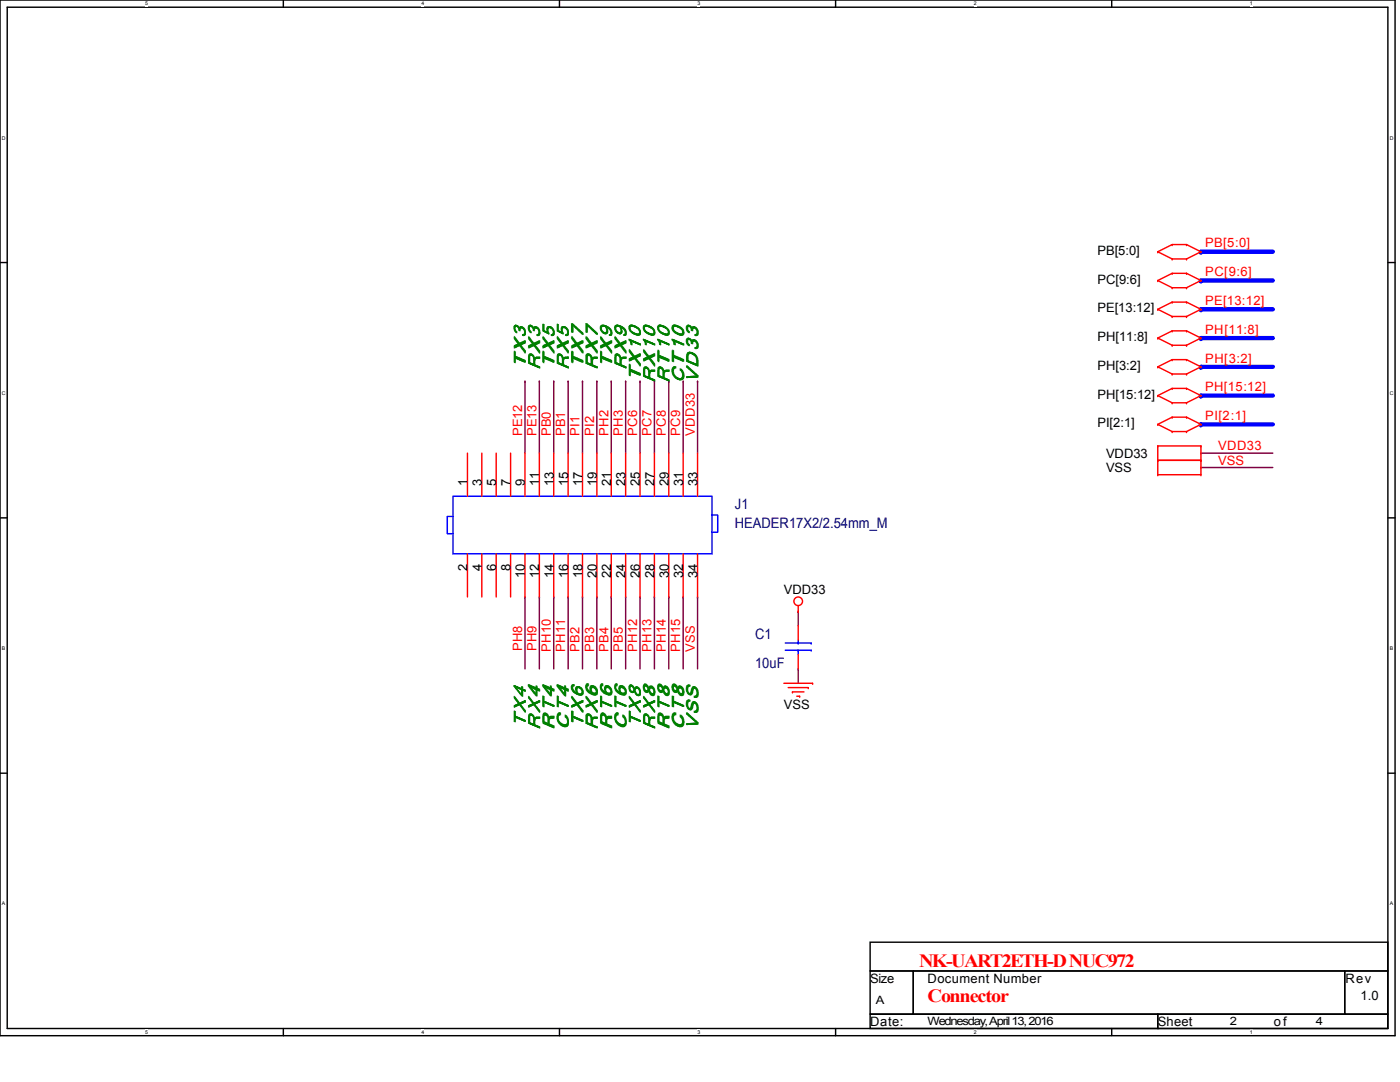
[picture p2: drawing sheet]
<svg xmlns="http://www.w3.org/2000/svg" width="279mm" height="216mm" viewBox="0 0 279 216" stroke-linecap="round" stroke-linejoin="round" font-family="sans-serif">
<path d="M0 0h278.4v206.7h-278.4zM1.4 1.4h275.6v203.8h-275.6z" fill="none" stroke="#000" stroke-width=".29"/>
<g fill="#fff">
<path d="M29 .2h.6v1.1h-.6z"/>
<path d="M29 205.4h.6v1.1h-.6z"/>
</g>
<path d="M56.5 0v1.4M56.5 205.2v1.5" fill="none" stroke="#000" stroke-width=".29"/>
<g fill="#fff">
<path d="M84.1 .2h.6v1.1h-.6z"/>
<path d="M84.1 205.4h.6v1.1h-.6z"/>
</g>
<path d="M111.7 0v1.4M111.7 205.2v1.5" fill="none" stroke="#000" stroke-width=".29"/>
<g fill="#fff">
<path d="M139.2 .2h.6v1.1h-.6z"/>
<path d="M139.2 205.4h.6v1.1h-.6z"/>
</g>
<path d="M166.8 0v1.4M166.8 205.2v1.5" fill="none" stroke="#000" stroke-width=".29"/>
<g fill="#fff">
<path d="M194.3 .2h.6v1.1h-.6z"/>
<path d="M194.3 205.4h.6v1.1h-.6z"/>
</g>
<path d="M221.9 0v1.4M221.9 205.2v1.5" fill="none" stroke="#000" stroke-width=".29"/>
<g fill="#fff">
<path d="M249.4 .2h.6v1.1h-.6z"/>
<path d="M249.4 205.4h.6v1.1h-.6z"/>
<path d="M.4 26.9h.7v1.2h-.7z"/>
<path d="M277.3 26.9h.8v1.2h-.8z"/>
<path d="M.4 77.9h.7v1.1h-.7z"/>
<path d="M277.3 77.9h.8v1.1h-.8z"/>
</g>
<path d="M0 52.4h1.4M277 52.4h1.4" fill="none" stroke="#000" stroke-width=".29"/>
<g fill="#fff">
<path d="M.4 128.8h.7v1.2h-.7z"/>
<path d="M277.3 128.8h.7v1.2h-.7z"/>
</g>
<path d="M0 103.3h1.4M277 103.3h1.4" fill="none" stroke="#000" stroke-width=".29"/>
<g fill="#fff">
<path d="M.4 179.7h.7v1.2h-.7z"/>
<path d="M277.3 179.7h.7v1.2h-.7z"/>
</g>
<path d="M0 154.3h1.4M277 154.3h1.4" fill="none" stroke="#000" stroke-width=".29"/>
<path d="M239.7 61.7h14.3" fill="none" stroke="#00f" stroke-width=".86"/>
<circle cx="239.7" cy="61.7" r=".43" fill="#00f"/>
<path d="M239.7 93.3h.1M239.7 90.4h.1M239.7 93.3h14.3M239.7 90.4h14.3" fill="none" stroke="#800040" stroke-width=".29"/>
<path d="M239.7 50.2h14.3" fill="none" stroke="#00f" stroke-width=".86"/>
<circle cx="239.7" cy="50.2" r=".43" fill="#00f"/>
<path d="M239.7 56h14.3" fill="none" stroke="#00f" stroke-width=".86"/>
<circle cx="239.7" cy="56" r=".43" fill="#00f"/>
<path d="M239.7 67.5h14.3" fill="none" stroke="#00f" stroke-width=".86"/>
<circle cx="239.7" cy="67.5" r=".43" fill="#00f"/>
<path d="M239.7 73.2h14.3" fill="none" stroke="#00f" stroke-width=".86"/>
<circle cx="239.7" cy="73.2" r=".43" fill="#00f"/>
<path d="M239.7 78.9h14.3" fill="none" stroke="#00f" stroke-width=".86"/>
<circle cx="239.7" cy="78.9" r=".43" fill="#00f"/>
<path d="M239.7 84.7h14.3" fill="none" stroke="#00f" stroke-width=".86"/>
<circle cx="239.7" cy="84.7" r=".43" fill="#00f"/>
<g fill="none" stroke="#800040" stroke-width=".29">
<path d="M104.8 76.1h.1M104.8 76.1v14.3M107.6 76.1h.1M107.6 76.1v14.3M110.5 76.1h.1M110.5 76.1v14.3M113.4 76.1h.1M113.4 76.1v14.3M116.2 76.1h.1M116.2 76.1v14.3M119.1 76.1h.1M119.1 76.1v14.3"/>
<path d="M122 76.1h.1M122 76.1v14.3M124.9 76.1h.1M124.9 76.1v14.3M127.7 76.1h.1M127.7 76.1v14.3M130.6 76.1h.1M130.6 76.1v14.3M133.5 76.1h.1M133.5 76.1v14.3M136.3 76.1h.1M136.3 76.1v14.3"/>
<path d="M139.2 76.1h.1M139.2 76.1v14.3M104.8 119.1h.1M104.8 119.1v14.4M107.6 119.1h.1M107.6 119.1v14.4M110.5 119.1h.1M110.5 119.1v14.4M113.4 119.1h.1M113.4 119.1v14.4M116.2 119.1h.1M116.2 119.1v14.4"/>
<path d="M119.1 119.1h.1M119.1 119.1v14.4M122 119.1h.1M122 119.1v14.4M124.9 119.1h.1M124.9 119.1v14.4M127.7 119.1h.1M127.7 119.1v14.4M130.6 119.1h.1M130.6 119.1v14.4M133.5 119.1h.1M133.5 119.1v14.4"/>
<path d="M136.3 119.1h.1M136.3 119.1v14.4M139.2 119.1h.1M139.2 119.1v14.4M159.3 122h.1M159.3 133.5h.1M159.3 122v2.9M159.3 133.5v2.8"/>
</g>
<g fill="none" stroke="#f00" stroke-width=".29">
<path d="M231.1 50.2h.1M231.1 56h.1M231.1 50.2l2.8 1.5M231.1 56l2.8 1.4M233.9 48.8h.1M233.9 51.7h.1M233.9 54.5h.1M233.9 57.4h.1M233.9 48.8l-2.8 1.4M233.9 48.8h2.9M233.9 51.7h2.9M233.9 54.5l-2.8 1.5"/>
<path d="M233.9 54.5h2.9M233.9 57.4h2.9M236.8 48.8h.1M236.8 51.7h.1M236.8 54.5h.1M236.8 57.4h.1M236.8 48.8l2.9 1.4M236.8 54.5l2.9 1.5M239.7 50.2h.1M239.7 56h.1M239.7 50.2l-2.9 1.5M239.7 56l-2.9 1.4"/>
<path d="M231.1 61.7h.1M231.1 67.5h.1M231.1 73.2h.1M231.1 78.9h.1M231.1 61.7l2.8 1.5M231.1 67.5l2.8 1.4M231.1 73.2l2.8 1.4M231.1 78.9l2.8 1.5M233.9 60.3h.1M233.9 63.2h.1M233.9 66h.1M233.9 68.9h.1"/>
<path d="M233.9 71.8h.1M233.9 74.6h.1M233.9 77.5h.1M233.9 60.3l-2.8 1.4M233.9 60.3h2.9M233.9 63.2h2.9M233.9 66l-2.8 1.5M233.9 66h2.9M233.9 68.9h2.9M233.9 71.8l-2.8 1.4M233.9 71.8h2.9M233.9 74.6h2.9"/>
<path d="M233.9 77.5l-2.8 1.4M233.9 77.5h2.9M236.8 60.3h.1M236.8 63.2h.1M236.8 66h.1M236.8 68.9h.1M236.8 71.8h.1M236.8 74.6h.1M236.8 77.5h.1M236.8 60.3l2.9 1.4M236.8 66l2.9 1.5M236.8 71.8l2.9 1.4"/>
<path d="M236.8 77.5l2.9 1.4M239.7 61.7h.1M239.7 67.5h.1M239.7 73.2h.1M239.7 78.9h.1M239.7 61.7l-2.9 1.5M239.7 67.5l-2.9 1.4M239.7 73.2l-2.9 1.4M239.7 78.9l-2.9 1.5M93.3 90.4v8.6M96.2 90.4v8.6M99 90.4v8.6"/>
<path d="M101.9 90.4v8.6M104.8 90.4v8.6M107.6 90.4v8.6M110.5 90.4v8.6M113.4 90.4v8.6M116.2 90.4v8.6M119.1 90.4v8.6M122 90.4v8.6M124.9 90.4v8.6M127.7 90.4v8.6M130.6 90.4v8.6M133.5 90.4v8.6"/>
<path d="M136.3 90.4v8.6M139.2 90.4v8.6M231.1 94.7h.1M231.1 91.9h.1M231.1 89h.1M231.1 84.7h.1M231.1 91.9h8.6M231.1 94.7h8.6M231.1 89v5.7M231.1 89h8.6M231.1 84.7l2.8 1.4M233.9 80.4h.1"/>
<path d="M233.9 83.2h.1M233.9 86.1h.1M233.9 80.4h2.9M233.9 83.2l-2.8 1.5M233.9 83.2h2.9M233.9 86.1h2.9M236.8 80.4h.1M236.8 83.2h.1M236.8 86.1h.1M236.8 83.2l2.9 1.5M239.7 91.9h.1M239.7 94.7h.1"/>
<path d="M239.7 89h.1M239.7 84.7h.1M239.7 89v5.7M239.7 84.7l-2.9 1.4M93.3 110.5v8.6M96.2 110.5v8.6M99 110.5v8.6M101.9 110.5v8.6M104.8 110.5v8.6M107.6 110.5v8.6M110.5 110.5v8.6M113.4 110.5v8.6"/>
<path d="M116.2 110.5v8.6M119.1 110.5v8.6M122 110.5v8.6M124.9 110.5v8.6M127.7 110.5v8.6M130.6 110.5v8.6M133.5 110.5v8.6M136.3 110.5v8.6M139.2 110.5v8.6M156.4 136.3h5.8M157.3 137.2h4M158.2 138.1h.1"/>
<path d="M158.2 138.1h2.3M159 138.9h.6M159.3 122h.1M159.3 120.8v1.2M159.3 124.9v2.8M159.3 130.6v2.9M159.6 138.9h.1M161.3 137.2h.1M162.2 136.3h.1"/>
<circle cx="159.3" cy="120" r=".86"/>
</g>
<path d="M173.7 188h103.3v5.7h-103.3zM173.7 193.7h8.6v8.7h-8.6zM182.3 193.7h86.1v8.7h-86.1zM268.4 193.7h8.6v8.7h-8.6zM173.7 202.4h57.4v2.8h-57.4zM231.1 202.4h45.9v2.8h-45.9z" fill="none" stroke="#000" stroke-width=".29"/>
<path d="M90.4 99h51.7v11.5h-51.7zM90.4 103h-1.1v3.5h1.1M142.1 102.8h1.1v3.4h-1.1M156.7 129.7h5.2M156.7 128.3h5.2M159.3 128.3h.1M159.3 129.7h.1M159.3 127.7v.6M159.3 129.7v.9M161.9 129.7h.1M161.9 128.3h.1" fill="none" stroke="#00f" stroke-width=".29"/>
<g font-size="3.7" fill="#f00">
<text x="183.4" y="193">NK-UART2ETH-D NUC972</text>
<text x="185.1" y="199.9">Connector</text>
</g>
<g font-size="3.4" fill="#008000">
<text x="104.9" y="73.3" transform="rotate(-90 104.9 73.3)">TX3</text>
<text x="107.8" y="73.8" transform="rotate(-90 107.8 73.8)">RX3</text>
<text x="110.7" y="73.3" transform="rotate(-90 110.7 73.3)">TX5</text>
<text x="113.6" y="73.8" transform="rotate(-90 113.6 73.8)">RX5</text>
<text x="116.4" y="73.3" transform="rotate(-90 116.4 73.3)">TX7</text>
<text x="119.3" y="73.8" transform="rotate(-90 119.3 73.8)">RX7</text>
<text x="122.2" y="73.3" transform="rotate(-90 122.2 73.3)">TX9</text>
<text x="125" y="73.8" transform="rotate(-90 125 73.8)">RX9</text>
<text x="127.9" y="75.9" transform="rotate(-90 127.9 75.9)">TX10</text>
<text x="130.8" y="76.4" transform="rotate(-90 130.8 76.4)">RX10</text>
<text x="133.6" y="76.4" transform="rotate(-90 133.6 76.4)">RT 10</text>
<text x="136.5" y="76.4" transform="rotate(-90 136.5 76.4)">CT 10</text>
<text x="139.4" y="76.4" transform="rotate(-90 139.4 76.4)">VD33</text>
<text x="104.9" y="145" transform="rotate(-90 104.9 145)">TX4</text>
<text x="107.8" y="145.6" transform="rotate(-90 107.8 145.6)">RX4</text>
<text x="110.7" y="145.5" transform="rotate(-90 110.7 145.5)">R T4</text>
<text x="113.6" y="145.5" transform="rotate(-90 113.6 145.5)">C T4</text>
<text x="116.4" y="145" transform="rotate(-90 116.4 145)">TX6</text>
<text x="119.3" y="145.6" transform="rotate(-90 119.3 145.6)">RX6</text>
<text x="122.2" y="145.5" transform="rotate(-90 122.2 145.5)">R T6</text>
<text x="125" y="145.5" transform="rotate(-90 125 145.5)">C T6</text>
<text x="127.9" y="145" transform="rotate(-90 127.9 145)">TX8</text>
<text x="130.8" y="145.6" transform="rotate(-90 130.8 145.6)">RX8</text>
<text x="133.6" y="145.5" transform="rotate(-90 133.6 145.5)">R T8</text>
<text x="136.5" y="145.5" transform="rotate(-90 136.5 145.5)">C T8</text>
<text x="139.4" y="145.6" transform="rotate(-90 139.4 145.6)">VSS</text>
</g>
<g font-size="2.9" fill="#000080">
<text x="146.7" y="101.6">J1</text>
<text x="146.7" y="105.4">HEADER17X2/2.54mm_M</text>
<text x="150.7" y="127.5">C1</text>
<text x="150.7" y="133.2">10uF</text>
</g>
<g font-size="2.6">
<text x="219" y="50.9">PB[5:0]</text>
<text x="219" y="56.6">PC[9:6]</text>
<text x="219" y="62.3">PE[13:12]</text>
<text x="219" y="68.1">PH[11:8]</text>
<text x="219" y="73.8">PH[3:2]</text>
<text x="219" y="79.6">PH[15:12]</text>
<text x="219" y="85.3">PI[2:1]</text>
<text x="220.7" y="94.2">VSS</text>
<text x="220.7" y="91.3">VDD33</text>
<text x="93.3" y="97" transform="rotate(-90 93.3 97)">1</text>
<text x="96.2" y="97" transform="rotate(-90 96.2 97)">3</text>
<text x="99" y="97" transform="rotate(-90 99 97)">5</text>
<text x="101.9" y="97" transform="rotate(-90 101.9 97)">7</text>
<text x="104.8" y="97" transform="rotate(-90 104.8 97)">9</text>
<text x="107.6" y="97" transform="rotate(-90 107.6 97)">11</text>
<text x="110.5" y="97" transform="rotate(-90 110.5 97)">13</text>
<text x="113.4" y="97" transform="rotate(-90 113.4 97)">15</text>
<text x="116.2" y="97" transform="rotate(-90 116.2 97)">17</text>
<text x="119.1" y="97" transform="rotate(-90 119.1 97)">19</text>
<text x="122" y="97" transform="rotate(-90 122 97)">21</text>
<text x="124.9" y="97" transform="rotate(-90 124.9 97)">23</text>
<text x="127.7" y="97" transform="rotate(-90 127.7 97)">25</text>
<text x="130.6" y="97" transform="rotate(-90 130.6 97)">27</text>
<text x="133.5" y="97" transform="rotate(-90 133.5 97)">29</text>
<text x="136.3" y="97" transform="rotate(-90 136.3 97)">31</text>
<text x="139.2" y="97" transform="rotate(-90 139.2 97)">33</text>
<text x="93.3" y="114" transform="rotate(-90 93.3 114)">2</text>
<text x="96.2" y="114" transform="rotate(-90 96.2 114)">4</text>
<text x="99" y="114" transform="rotate(-90 99 114)">6</text>
<text x="101.9" y="114" transform="rotate(-90 101.9 114)">8</text>
<text x="104.8" y="115.4" transform="rotate(-90 104.8 115.4)">10</text>
<text x="107.6" y="115.4" transform="rotate(-90 107.6 115.4)">12</text>
<text x="110.5" y="115.4" transform="rotate(-90 110.5 115.4)">14</text>
<text x="113.4" y="115.4" transform="rotate(-90 113.4 115.4)">16</text>
<text x="116.2" y="115.4" transform="rotate(-90 116.2 115.4)">18</text>
<text x="119.1" y="115.4" transform="rotate(-90 119.1 115.4)">20</text>
<text x="122" y="115.4" transform="rotate(-90 122 115.4)">22</text>
<text x="124.9" y="115.4" transform="rotate(-90 124.9 115.4)">24</text>
<text x="127.7" y="115.4" transform="rotate(-90 127.7 115.4)">26</text>
<text x="130.6" y="115.4" transform="rotate(-90 130.6 115.4)">28</text>
<text x="133.5" y="115.4" transform="rotate(-90 133.5 115.4)">30</text>
<text x="136.3" y="115.4" transform="rotate(-90 136.3 115.4)">32</text>
<text x="139.2" y="115.4" transform="rotate(-90 139.2 115.4)">34</text>
<text x="156.4" y="118.6">VDD33</text>
<text x="156.4" y="141.5">VSS</text>
<text x="173.7" y="196.1">Size</text>
<text x="185.1" y="196.1">Document Number</text>
<text x="268.5" y="196.1">Rev</text>
<text x="271.5" y="199.5">1.0</text>
<text x="173.7" y="204.7">Date:</text>
<text x="231.1" y="204.7">Sheet</text>
<text x="254.2" y="204.7">of</text>
</g>
<g font-size="2.6" fill="#f00">
<text x="240.5" y="49.4">PB[5:0]</text>
<text x="240.5" y="55.1">PC[9:6]</text>
<text x="240.5" y="60.9">PE[13:12]</text>
<text x="240.5" y="66.6">PH[11:8]</text>
<text x="240.5" y="72.3">PH[3:2]</text>
<text x="240.5" y="78.1">PH[15:12]</text>
<text x="240.5" y="83.8">PI[2:1]</text>
<text x="104.2" y="87" transform="rotate(-90 104.2 87)">PE12</text>
<text x="107.1" y="87" transform="rotate(-90 107.1 87)">PE13</text>
<text x="109.9" y="87" transform="rotate(-90 109.9 87)">PB0</text>
<text x="112.8" y="87" transform="rotate(-90 112.8 87)">PB1</text>
<text x="115.7" y="87" transform="rotate(-90 115.7 87)">PI1</text>
<text x="118.5" y="87" transform="rotate(-90 118.5 87)">PI2</text>
<text x="121.4" y="86.9" transform="rotate(-90 121.4 86.9)">PH2</text>
<text x="124.3" y="86.9" transform="rotate(-90 124.3 86.9)">PH3</text>
<text x="127.2" y="86.9" transform="rotate(-90 127.2 86.9)">PC6</text>
<text x="130" y="86.9" transform="rotate(-90 130 86.9)">PC7</text>
<text x="132.9" y="86.9" transform="rotate(-90 132.9 86.9)">PC8</text>
<text x="135.8" y="86.9" transform="rotate(-90 135.8 86.9)">PC9</text>
<text x="138.6" y="86.9" transform="rotate(-90 138.6 86.9)">VDD33</text>
<text x="243.1" y="89.8">VDD33</text>
<text x="243.1" y="92.7">VSS</text>
<text x="104.2" y="130" transform="rotate(-90 104.2 130)">PH8</text>
<text x="107.1" y="130" transform="rotate(-90 107.1 130)">PH9</text>
<text x="109.9" y="130" transform="rotate(-90 109.9 130)">PH10</text>
<text x="112.8" y="130" transform="rotate(-90 112.8 130)">PH11</text>
<text x="115.7" y="130" transform="rotate(-90 115.7 130)">PB2</text>
<text x="118.5" y="130" transform="rotate(-90 118.5 130)">PB3</text>
<text x="121.4" y="130" transform="rotate(-90 121.4 130)">PB4</text>
<text x="124.3" y="130" transform="rotate(-90 124.3 130)">PB5</text>
<text x="127.2" y="130" transform="rotate(-90 127.2 130)">PH12</text>
<text x="130" y="130" transform="rotate(-90 130 130)">PH13</text>
<text x="132.9" y="130" transform="rotate(-90 132.9 130)">PH14</text>
<text x="135.8" y="130" transform="rotate(-90 135.8 130)">PH15</text>
<text x="138.6" y="130" transform="rotate(-90 138.6 130)">VSS</text>
</g>
<g font-size="2.3">
<text x="174.8" y="200.4">A</text>
<text x="185.1" y="204.4">Wednesday, April 13, 2016</text>
<text x="245.4" y="204.4">2</text>
<text x="262.6" y="204.4">4</text>
</g>
<g font-size="1">
<text x="29" y="1.1">5</text>
<text x="84.1" y="1.1">4</text>
<text x="139.2" y="1.1">3</text>
<text x="194.3" y="1.1">2</text>
<text x="249.4" y="1.1">1</text>
<text x=".4" y="27.8">D</text>
<text x="277.3" y="27.8">D</text>
<text x=".4" y="78.8">C</text>
<text x="277.3" y="78.8">C</text>
<text x=".4" y="129.7">B</text>
<text x="277.3" y="129.7">B</text>
<text x=".4" y="180.7">A</text>
<text x="277.3" y="180.7">A</text>
<text x="29" y="206.3">5</text>
<text x="84.1" y="206.3">4</text>
<text x="139.2" y="206.3">3</text>
<text x="194.3" y="206.3">2</text>
<text x="249.4" y="206.3">1</text>
</g>
</svg>
